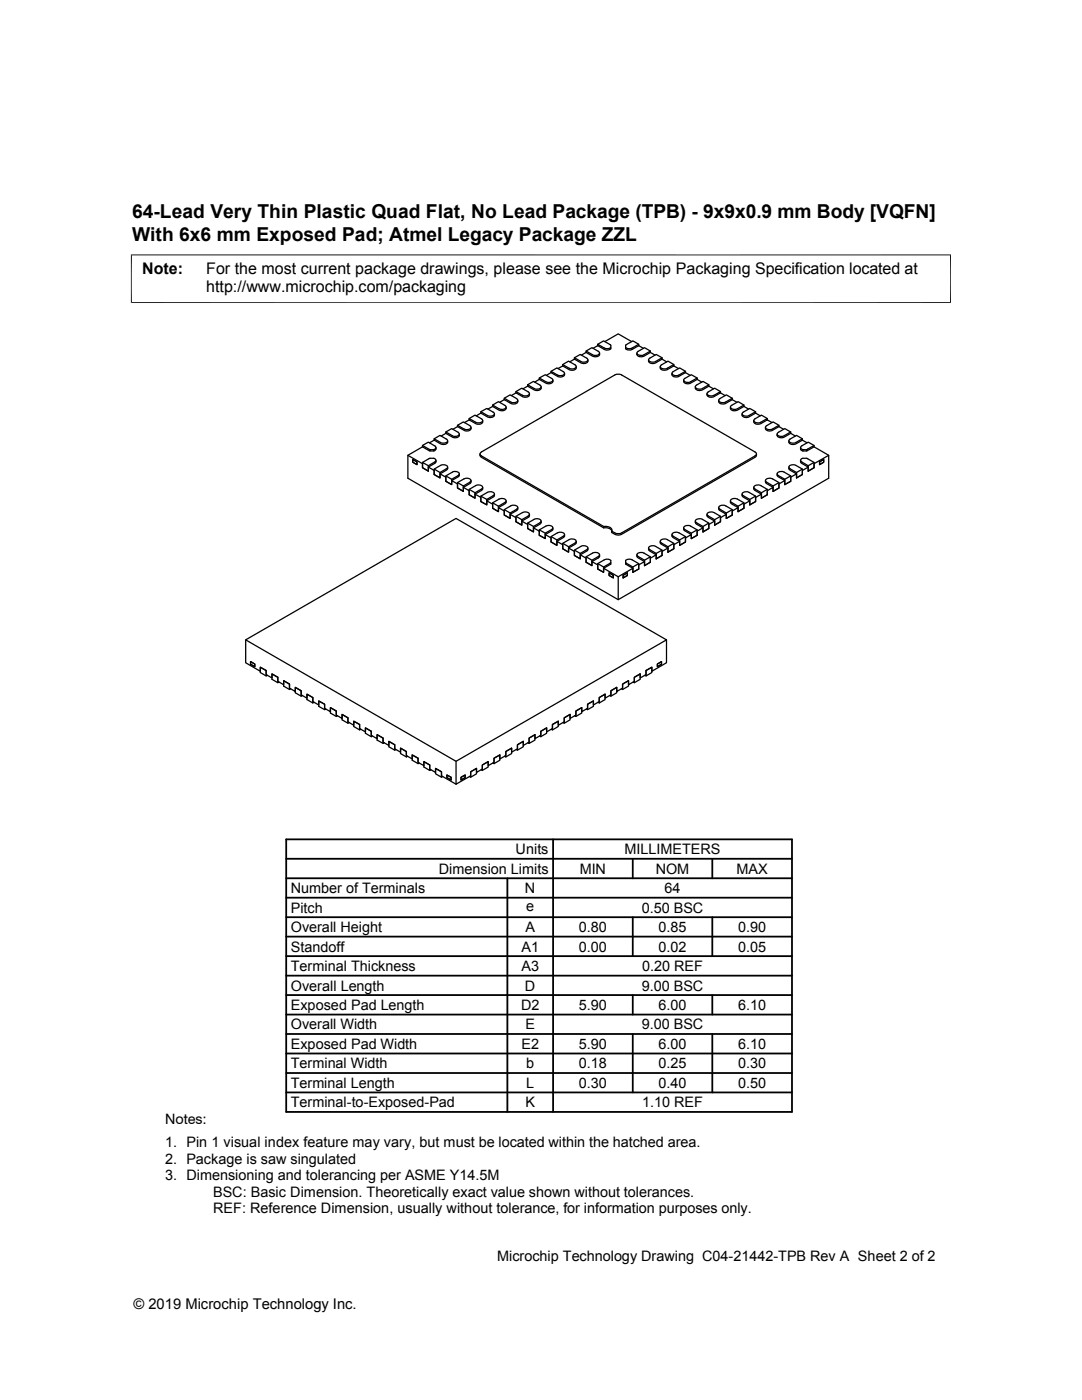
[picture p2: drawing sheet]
<svg xmlns="http://www.w3.org/2000/svg" width="216mm" height="279mm" viewBox="0 0 216 279" stroke-linecap="round" stroke-linejoin="round" font-family="sans-serif">
<g fill="none" stroke="#000" stroke-width=".25">
<path d="M100.6 79.5a2.57 2.57 0 0 0 2.2 .8l.5-.4-.1-.3-1.4-.8-1.2 .7v.3M100.6 79.8l-.9 .5M100.6 79.8l1.3 .7a.88 .88 0 0 0 1.4-.6M103 78.1l1.2 .8a.98 .98 0 0 0 1.4-.4l-.2-.3-1.3-.7-1.1 .6v.3M103 78.4l-1 .6M103 78.4l1.2 .7a.82 .82 0 0 0 .9 .2 .82 .82 0 0 0 .5-.8M105.3 76.8l1.3 .7a.96 .96 0 0 0 1.4-.3l-.2-.3-1.4-.8-1.1 .7v.3M105.3 77.1l-.9 .5M105.3 77.1l1.3 .7a.83 .83 0 0 0 .9 .2 .83 .83 0 0 0 .5-.8M107.6 75.4l1.3 .8a.81 .81 0 0 0 1.4-.5l-1.5-.9-1.2 .6v.3M107.6 75.7l-.9 .6M107.6 75.7l1.3 .8a.84 .84 0 0 0 .9 .1 .84 .84 0 0 0 .5-.8"/>
<path d="M110 74.1l1.2 .7a.84 .84 0 0 0 1.4-.4l-1.5-1-1.1 .7v.3M110 74.4l-1 .5M110 74.4l1.2 .7a.84 .84 0 0 0 .9 .2 .84 .84 0 0 0 .5-.8M112.3 72.7l1.4 .9a.91 .91 0 0 0 1.3-.5l-.3-.3-1.2-.7-1.2 .6v.3M112.3 73l-.9 .6M112.3 73l1.3 .8a.88 .88 0 0 0 1.4-.6M114.6 71.4a2.6 2.6 0 0 0 2.2 .8l.5-.4-.1-.3-1.4-.8-1.2 .7v.3M114.6 71.7l-.9 .5M114.6 71.7l1.3 .7a.82 .82 0 0 0 .9 .2 .82 .82 0 0 0 .5-.8M116.9 70.1l1.3 .7a.97 .97 0 0 0 1.4-.4l-.2-.3-1.3-.7-1.2 .7v.2M116.9 70.3l-.9 .6M116.9 70.3l1.3 .8a.83 .83 0 0 0 .9 .1 .83 .83 0 0 0 .5-.7"/>
<path d="M119.3 68.7l1.1-.7 1.5 .9v.7l-.3 .2-.6 .1-1.7-.9M119.3 69v-.3l1.7 .9 .5-.1 .4-.2M119.3 69l-1 .5M120.7 68.2l2.7-1.6 2.6 1.6M127.4 69v-.3l-1.6 .9-.6-.1-.4-.2M127.4 68.7l-1.1-.7-1.5 .9v.7l.7 .3 .5-.1 1.4-.8M127.4 69l1 .5M129.8 70.3l-1.3 .8a.84 .84 0 0 1-.9 .1 .84 .84 0 0 1-.5-.7M129.8 70.1l-1.2-.7-1.4 .8-.1 .3a1.1 1.1 0 0 0 1.4 .3l1.3-.7v.2M129.8 70.3l.9 .6M132.1 71.4l-1.2-.7-1.3 .8-.2 .4a1.03 1.03 0 0 0 1.4 .2l1.3-.7v.3M132.1 71.7l-1.3 .7a.87 .87 0 0 1-1.4-.6"/>
<path d="M132.1 71.7l.9 .5M134.5 73l-1.3 .8a.83 .83 0 0 1-1 .1 .83 .83 0 0 1-.5-.7M134.5 72.7l-1.2-.6-1.4 .8-.1 .3a1.05 1.05 0 0 0 1.4 .3l1.3-.8v.3M134.5 73l.9 .6M136.8 74.1l-1.2-.7-1.4 .9a.74 .74 0 0 0 .4 .7 .74 .74 0 0 0 .8-.1l1.4-.8v.3M136.8 74.4l-1.3 .7a.82 .82 0 0 1-.9 .2 .82 .82 0 0 1-.5-.8M136.8 74.4l.9 .5M139.1 75.7l-1.3 .8a.86 .86 0 0 1-1.4-.7M139.1 75.4l-1.2-.6-1.2 .7-.3 .4a1 1 0 0 0 1.4 .3l1.3-.8v.3M139.1 75.7l.9 .6M141.4 76.8l-1.1-.7-1.4 .8a.56 .56 0 0 0 .1 .7 .56 .56 0 0 0 .6 .1l.4-.1 1.4-.8v.3M141.4 77.1l-1.2 .7a.84 .84 0 0 1-.9 .2 .84 .84 0 0 1-.6-.8"/>
<path d="M141.4 77.1l1 .5M143.8 78.4l-1.3 .7a.87 .87 0 0 1-1.4-.6M143.8 78.1l-1.2-.6-1.3 .7a.42 .42 0 0 0-.2 .5 .42 .42 0 0 0 .5 .3l.9-.1 1.3-.8v.3M143.8 78.4l.9 .6M146.1 79.5l-1.2-.7-1.2 .7-.3 .4a1.02 1.02 0 0 0 1.4 .3l1.3-.7v.3M146.1 79.8l-1.3 .7a.84 .84 0 0 1-.9 .2 .84 .84 0 0 1-.5-.8M146.1 79.8l.9 .5M81.4 90.9l2.9 1.6v.8l1.2 .7v-.8l1.1 .7v.8l1.2 .7v-.8l1.2 .6v.9l1.1 .6v-.8l1.2 .7v.8l1.2 .7v-.8l1.1 .6v.8l1.2 .7v-.8l1.1 .7v.8l1.2 .7v-.9l1.2 .7v.8l1.2 .7v-.8l1.1 .7v.8l1.2 .7v-.9l1.2 .7v.8l1.1 .7v-.8l1.2 .7v.8l1.1 .7v-.9l1.2 .7v.8l1.2 .7v-.8l1.2 .7v.8l1.1 .6v-.8l1.2 .7v.8l1.2 .7v-.8l1.1 .6v.8l1.2 .7v-.8l1.1 .7v.8l1.2 .7v-.8l1.2 .6v.9l1.1 .6v-.8l3 1.7v4.6M82.4 91.7l.8 .5v.5l-.8-.5zM84.3 88.9l1.5 .8M84.3 89.2v-.3l1.2-.7 1.3 .8 .2 .3-.1 .2-.3 .2M84.3 92.3l1.4-.8h.9l.3 .2 .1 .2-.2 .2-1.3 .8v1.1l-1.2-.7v-1l1.2 .6"/>
<path d="M84.3 89.2l-2.9 1.7v4.5l42 24.3 42-24.3v-4.5l-3-1.7M84.3 89.2l1.5 .8h.9l.3-.3v-.4M85.8 90v-.3h.8v.3M86.6 87.6l1.3 .7a1.12 1.12 0 0 0 1.4-.3l-.1-.3-1.4-.8-1.2 .7v.2M86.6 93.6l1.2 .7M86.6 93.6l1.3-.7a1.12 1.12 0 0 1 1.4 .3l-.1 .3-1.4 .8v1.1l-1.2-.7zM86.6 87.8l-.9 .6M86.6 87.8l1.3 .8a.84 .84 0 0 0 .9 .1 .84 .84 0 0 0 .5-.7M87 91.9l-.2 .5-1.3 .8M89 86.2a2.57 2.57 0 0 0 2.2 .9l.5-.4-.2-.3-1.4-.9-1.1 .7v.3M89 95l1.1 .7M89 95a2.57 2.57 0 0 1 2.2-.9l.5 .4-.3 .4-1.3 .8v1l-1.1-.6z"/>
<path d="M89 86.5l-1 .5M89 86.5l1.3 .7a.86 .86 0 0 0 1.4-.6M89.3 93.2l-.1 .5-1.4 .9M91.3 84.9l1.3 .7a.98 .98 0 0 0 1.4-.4l-.3-.3-1.2-.7-1.2 .7v.2M91.3 96.3l1.3-.7a1.04 1.04 0 0 1 1.4 .3l-.3 .3-1.2 .8v1.1l-1.2-.7zM91.3 96.3l1.2 .7M91.3 85.1l-.9 .6M91.3 85.1l1.3 .8a.82 .82 0 0 0 .9 .1 .82 .82 0 0 0 .5-.7M91.7 94.6l-.2 .5-1.4 .8M93.6 83.5l1.3 .8a.96 .96 0 0 0 1.4-.4l-.1-.2-1.4-.9-1.2 .7v.3M93.6 97.7l1.3-.8a1.03 1.03 0 0 1 1.4 .4l-.1 .2-1.4 .8v1.1l-1.2-.7zM93.6 97.7l1.2 .6"/>
<path d="M93.6 83.8l-.9 .5M93.6 83.8l1.3 .7a.87 .87 0 0 0 1.4-.6M94 95.9l-.1 .6-1.4 .8M95.8 90.6v.4l.3 .3 24.4 14a1.43 1.43 0 0 1 1.6 .6M95.9 82.2l1.3 .7a.82 .82 0 0 0 1.4-.4l-1.5-1-1.2 .7v.2M95.9 99l1.3-.7a.87 .87 0 0 1 1.4 .4l-1.5 1v1.1l-1.2-.7zM95.9 99l1.2 .7M95.9 82.4l-.9 .6M95.9 82.4l1.3 .8a.84 .84 0 0 0 .9 .2 .84 .84 0 0 0 .6-.8M96.3 97.3l-.1 .5-1.4 .8M98.3 80.8l1.3 .8a.84 .84 0 0 0 1.4-.5l-1.5-.9-1.2 .6v.3M98.3 81.1l-.9 .5"/>
<path d="M98.3 81.1l1.3 .8a.85 .85 0 0 0 .9 .1 .85 .85 0 0 0 .5-.8M98.7 98.6l-.2 .5-1.4 .8M101 99.9l-.2 .6-1.3 .8M145.8 99.9l.1 .6 1.4 .8M145.9 99.7a1.2 1.2 0 0 1 1.3-.1l1.2 .8v1l-1.1 .7v-1.1l-1.4-.8-.1-.2zM148.1 98.9l.2 .3 1.3 .7M148.1 98.6v.3M148.1 82.6v.2M148.2 98.3a1.17 1.17 0 0 1 1.3 0l1.3 .7v1.1l-1.2 .7v-1.1l-1.4-.8-.1-.3zM148.4 81.1l-1.2 .8a.83 .83 0 0 1-1 .1 .83 .83 0 0 1-.4-.8M148.4 80.8l-1.1-.6-1.3 .7a.47 .47 0 0 0-.2 .6 .47 .47 0 0 0 .7 .2l.7-.1 1.2-.8v.3M148.4 81.1l1 .5"/>
<path d="M150.4 97.3l.2 .5 1.3 .8M150.5 97l.5-.2h.6l1.5 .9v1l-1.2 .7v-1.1l-1.3-.8-.2-.2zM150.8 82.2l-1.2-.7-1.3 .8-.2 .3a1 1 0 0 0 1.4 .3l1.3-.7v.2M150.8 82.4l-1.3 .8a.95 .95 0 0 1-1.4-.4M150.8 99l-1.2 .7M150.8 82.4l.9 .6M150.9 90.6v.5l-.3 .2-26.5 15.3-1 .2-1-.5v-.3l.9 .5 1.1-.2 26.5-15.3a.42 .42 0 0 0 .3-.4 .42 .42 0 0 0-.3-.4l-26.7-15.4-.5-.1-.7 .1-26.6 15.4-.3 .3 .3 .5 24.4 14.1v.2M151.9 99.4v-.8l-1.1 .7v.8l-1.2 .7M152.7 95.9l.1 .5 1.5 .9M152.8 95.7l.5-.2h.6l1.5 .8v1.1l-1.1 .7v-1.1l-1.4-.8-.2-.3zM153.1 83.8l-1.3 .7a.84 .84 0 0 1-.9 .2 .84 .84 0 0 1-.5-.8M153.1 97.7l-1.2 .6"/>
<path d="M153.1 83.5l-1.2-.7-1.3 .9a.56 .56 0 0 0 .1 .6 .56 .56 0 0 0 .6 .1l.4-.1 1.4-.8v.3M153.1 83.8l.9 .5M154.3 98.1v-.8l-1.2 .6v.8l-1.2 .7M155.1 94.6l.1 .5 1.4 .8M155.2 94.3a1.21 1.21 0 0 1 1.3-.1l1.3 .8v1.1l-1.2 .6v-1l-1.4-.9-.1-.3zM155.4 84.9l-1.1-.7-1.3 .7a.42 .42 0 0 0-.2 .6 .42 .42 0 0 0 .5 .2l.9-.1 1.2-.7v.2M155.4 85.1l-1.2 .8a.84 .84 0 0 1-.9 .1 .84 .84 0 0 1-.6-.7M155.4 96.3l-1.1 .7M155.4 85.1l1 .6M156.6 96.7v-.8l-1.2 .7v.8l-1.1 .7M157.4 93.2l.2 .6 1.3 .8M157.6 92.9a1.25 1.25 0 0 1 1.2 0l1.3 .7v1.1l-1.2 .7v-1.1l-1.4-.8-.1-.4z"/>
<path d="M157.8 86.5l-1.3 .7a.88 .88 0 0 1-1.4-.6M157.8 95l-1.2 .7M157.8 86.2l-1.2-.7-1.3 .8-.2 .4a1.01 1.01 0 0 0 1.4 .3l1.3-.8v.3M157.8 86.5l.9 .5M158.9 95.4v-.8l-1.1 .6v.9l-1.2 .6M159.7 91.9l.2 .5 1.4 .8M159.9 91.6l.3-.1h.9l1.3 .8v1l-1.1 .7v-1.1l-1.4-.8-.1-.1zM160.1 87.6l-1.2-.7-1.3 .7a.45 .45 0 0 0-.1 .6 .45 .45 0 0 0 .6 .2h.6l1.4-.8v.2M160.1 87.8l-1.3 .8a.83 .83 0 0 1-.9 .1 .83 .83 0 0 1-.5-.7M160.1 93.6l-1.2 .7M160.1 87.8l.9 .6M160.2 90v-.3h.8v.3"/>
<path d="M161.3 94v-.8l-1.2 .7v.8l-1.2 .7M162.4 88.9l-1.4 .8M162.4 89.2a2.65 2.65 0 0 1-2.2 .8l-.4-.3-.1-.4M162.4 92.3l-1.1 .6M162.4 89.2v-.3l-1.1-.7-1.5 1 .1 .4 .3 .1M163.5 92.2l.9-.5v.5l-.9 .5zM165.4 90.9l-3 1.6v.8l-1.1 .7M98.3 100.4l1.3-.8a.84 .84 0 0 1 1.4 .5l-1.5 .9v1.1l-1.2-.7zM98.3 100.4l1.2 .6M100.6 101.7a2.57 2.57 0 0 1 2.2-.8l.5 .4-.2 .3-1.3 .8v1.1l-1.2-.7zM100.6 101.7l1.2 .7M103 103l1.2-.7a1.03 1.03 0 0 1 1.4 .3l-.2 .4-1.3 .7v1.1l-1.1-.7z"/>
<path d="M103 103l1.1 .7M103.3 101.3l-.1 .5-1.4 .8M105.3 104.4l1.3-.7a1.03 1.03 0 0 1 1.4 .3l-.2 .3-1.4 .8v1.1l-1.1-.7zM105.3 104.4l1.1 .7M105.6 102.6l-.1 .6-1.4 .8M107.6 105.7l1.3-.7a.99 .99 0 0 1 1.4 .3l-.2 .4-1.3 .7v1.1l-1.2-.7zM107.6 105.7l1.2 .7M108 104l-.2 .5-1.4 .8M110 107.1l1.2-.8a.84 .84 0 0 1 1.4 .5l-1.5 1v1l-1.1-.6zM110 107.1l1.1 .7M110.3 105.3l-.1 .6-1.4 .8M112.3 108.4l1.3-.7a1.07 1.07 0 0 1 1.4 .3l-.3 .4-1.2 .7v1.1l-1.2-.7z"/>
<path d="M112.3 108.4l1.2 .7M112.6 106.7v.4l-1.5 .9M114.6 109.8a2.58 2.58 0 0 1 2.2-.9l.5 .4-.2 .4-1.3 .7v1.1l-1.2-.7zM114.6 109.8l1.2 .6M115 108l-.2 .6-1.3 .8M116.9 111.1l1.3-.7a1.03 1.03 0 0 1 1.4 .3l-.2 .4-1.3 .7v1.1l-1.2-.7zM116.9 111.1l1.2 .7M117.3 109.4l-.1 .5-1.4 .8M119.3 112.5l1.1 .7M119.6 110.7l-.1 .6-1.4 .8M120.5 105.1h.2a1.02 1.02 0 0 1 1.4 .9M121.5 114.3l.9 .5v.5l-.9-.4z"/>
<path d="M121.9 112.3l-1.5 .9v1l-1.1-.6v-1.1l1.4-.8 .6-.1 .5 .2 .1 .8M121.9 112.6l-1.5 .8M124.3 114.8l.9-.5v.6l-.9 .4zM124.8 112.3l1.5 .9M126.3 113.4l-1.5-.8v-.8l.7-.2 .5 .1 1.4 .8v1.1M127.1 110.7l.1 .5 1.4 .9M127.3 110.4a1.27 1.27 0 0 1 1.2 0l1.3 .7v1.1l-1.2 .7v-1.1l-1.4-.8-.1-.3zM127.4 112.5l-1.1 .7v1l1.1-.6M127.4 113.6l-1.1 .6v-.8l-2.9 1.7M128.6 112.9v-.8l-1.2 .6v.9M129.4 109.4l.2 .5 1.3 .8M129.6 109.1a1.22 1.22 0 0 1 1.2 0l1.3 .7v1l-1.2 .7v-1.1l-1.3-.8-.2-.3z"/>
<path d="M129.8 111.1l-1.2 .7M130.9 111.5v-.8l-1.1 .7v.8l-1.2 .7M131.7 108l.2 .6 1.4 .8M131.9 107.7a1.26 1.26 0 0 1 1.3 0l1.3 .7v1.1l-1.2 .7v-1.1l-1.4-.8-.1-.3zM132.1 109.8l-1.2 .6M133.3 110.2v-.8l-1.2 .6v.8l-1.2 .7M134.1 106.7l.1 .5 1.4 .8M134.2 106.4l.5-.2 .5 .1 1.6 .8v1.1l-1.2 .6v-1l-1.4-.8-.1-.3zM134.5 108.4l-1.2 .7M135.6 108.8v-.8l-1.1 .7v.8l-1.2 .7M136.4 105.3l.2 .6 1.3 .8M136.6 105.1a1.17 1.17 0 0 1 1.2-.1l1.3 .7v1.1l-1.2 .7v-1.1l-1.2-.7-.3-.4z"/>
<path d="M136.8 107.1l-1.2 .7M137.9 107.5v-.8l-1.1 .7v.8l-1.2 .6M138.7 104l.1 .5 1.5 .8M138.9 103.7a1.27 1.27 0 0 1 1.3 0l1.2 .7v1.1l-1.1 .7v-1.1l-1.4-.8-.1-.4zM139.1 105.7l-1.2 .7M140.3 106.2v-.9l-1.2 .7v.8l-1.2 .7M141.1 102.6l.1 .6 1.4 .8M141.2 102.4l.5-.2h.5l1.6 .8v1.1l-1.2 .7v-1.1l-1.4-.8-.1-.2zM141.4 104.4l-1.1 .7M142.6 104.8v-.8l-1.2 .7v.8l-1.1 .7M143.4 101.3l.2 .6 1.3 .7M143.6 101a1.2 1.2 0 0 1 1.2 0l1.3 .7v1.1l-1.2 .7v-1.1l-1.3-.8-.2-.3z"/>
<path d="M143.8 103l-1.2 .7M144.9 103.5v-.9l-1.1 .7v.8l-1.2 .7M146.1 101.7l-1.2 .7M147.3 102.1v-.8l-1.2 .7v.8l-1.2 .7M148.4 100.4l-1.1 .6M149.6 100.8v-.9l-1.2 .7v.8l-1.1 .7M49 127.7v4.6l2.9 1.7v-.8l1.2 .6v.8l1.2 .7v-.8l1.1 .7v.8l1.2 .7v-.9l1.2 .7v.8l1.1 .7v-.8l1.2 .7v.8l1.2 .6v-.8l1.1 .7v.8l1.2 .7v-.8l1.2 .6v.9l1.1 .6v-.8l1.2 .7v.8l1.2 .7v-.8l1.1 .7v.8l1.2 .6v-.8l1.2 .7v.8l1.1 .7v-.8l1.2 .6v.8l1.1 .7v-.8l1.2 .7v.8l1.2 .7v-.8l1.2 .6v.8l1.1 .7v-.8l1.2 .7v.8l1.2 .7v-.8l1.1 .6v.8l1.2 .7v-.8l1.1 .7v.8l1.2 .7v-.8l1.2 .6v.8l2.9 1.7M50 132l.8 .5v.6l-.8-.5zM53.3 134.8l-.2 .1v-1.1l-1.2-.6v1l1.2 .7M55.7 136.1l-.3 .1v-1l-1.1-.7v1.1l1.1 .6M58 137.5l-.2 .1v-1.1l-1.2-.7v1.1l1.2 .7M60.3 138.8l-.2 .1v-1l-1.2-.7v1.1l1.2 .6"/>
<path d="M121.7 138.8l.2 .1v-1l1.2-.7v1.1l-1.2 .6M124 137.5l.2 .1v-1.1l1.2-.7v1.1l-1.2 .7M126.3 136.1l.3 .1v-1l1.1-.7v1.1l-1.1 .6M128.7 134.8l.2 .1v-1.1l1.2-.6v1l-1.2 .7M131.2 132.5l.8-.5v.6l-.8 .5zM133 127.7l-42-24.2-42 24.2 42 24.2 42-24.2v4.6l-2.9 1.7v-.8l-1.2 .6v.8l-1.2 .7v-.8l-1.1 .7v.8l-1.2 .7v-.9l-1.2 .7v.8l-1.1 .7v-.8l-1.2 .7v.8l-1.2 .6v-.8l-1.1 .7v.8l-1.2 .7v-.8l-1.2 .6v.9l-1.1 .6v-.8l-1.2 .7v.8l-1.2 .7v-.8l-1.1 .7v.8l-1.2 .6v-.8l-1.2 .7v.8l-1.1 .7v-.8l-1.2 .6v.8l-1.2 .7v-.8l-1.1 .7v.8l-1.2 .7v-.8l-1.1 .6v.8l-1.2 .7v-.8l-1.2 .7v.8l-1.2 .7v-.8l-1.1 .6v.8l-1.2 .7v-.8l-1.2 .7v.8l-1.1 .7v-.8l-1.2 .6v.8l-2.9 1.7v-4.6M62.7 140.1l-.3 .2v-1.1l-1.1-.7v1.1l1.1 .7M65 141.5l-.2 .1v-1.1l-1.2-.6v1.1l1.2 .6M67.3 142.9l-.2 .1v-1.1l-1.2-.7v1.1l1.2 .7M69.7 144.2l-.3 .1v-1l-1.1-.7v1.1l1.1 .6M72 145.5l-.2 .2v-1.1l-1.2-.7v1.1l1.2 .7M74.3 146.9l-.2 .1v-1.1l-1.2-.6v1l1.2 .7"/>
<path d="M76.7 148.2l-.3 .2v-1.1l-1.2-.7v1.1l1.2 .7M79 149.6l-.2 .1v-1.1l-1.2-.6v1l1.2 .7M81.3 150.9l-.2 .2v-1.1l-1.2-.7v1.1l1.2 .7M83.7 152.3l-.3 .1v-1.1l-1.1-.6v1l1.1 .7M86 153.6l-.3 .2v-1.1l-1.1-.7v1.1l1.1 .7M86.9 153.4l1.2 .6v1.1l-1.2-.7zM88.3 155l-.2 .1M89.2 154.7l.8 .4v.6l-.8-.5zM92 155.1l.8-.4v.5l-.8 .5zM93.7 155l.2 .1v-1.1l1.2-.6v1l-1.2 .7M96 153.6l.2 .2v-1.1l1.2-.7v1.1l-1.2 .7M98.3 152.3l.3 .1v-1.1l1.1-.6v1l-1.1 .7"/>
<path d="M100.7 150.9l.2 .2v-1.1l1.2-.7v1.1l-1.2 .7M103 149.6l.3 .1v-1.1l1.1-.6v1l-1.1 .7M105.3 148.2l.3 .2v-1.1l1.1-.7v1.1l-1.1 .7M107.7 146.9l.2 .1v-1.1l1.2-.6v1l-1.2 .7M110 145.5l.2 .2v-1.1l1.2-.7v1.1l-1.2 .7M112.3 144.2l.3 .1v-1l1.1-.7v1.1l-1.1 .6M114.7 142.9l.2 .1v-1.1l1.2-.7v1.1l-1.2 .7M117 141.5l.2 .1v-1.1l1.2-.6v1.1l-1.2 .6M119.3 140.1l.3 .2v-1.1l1.1-.7v1.1l-1.1 .7"/>
</g>
<path d="M26.1 50.9h163.7M26.2 50.8v9.7M189.7 50.8v9.7M26.1 60.4h163.7" fill="none" stroke="#000" stroke-width=".2"/>
<g fill="none" stroke="#000" stroke-width=".36">
<path d="M57.1 179.2h100.9M57.1 175.3h100.9M57.1 171.4h100.9M57.1 167.5h100.9v54.4h-100.9zM101.2 175.3v46.6M110.4 167.5v54.4M126.3 171.4v3.9M142.1 171.4v3.9M57.1 186.9h100.9M57.1 183h100.9M57.1 198.6h100.9M57.1 194.7h100.9"/>
<path d="M57.1 190.8h100.9M126.3 183v7.8M126.3 198.6v3.9M142.1 183v7.8M142.1 198.6v3.9M57.1 214.1h100.9M57.1 206.4h100.9M57.1 202.5h100.9M57.1 210.2h100.9M57.1 218h100.9M126.3 206.4v11.6M142.1 206.4v11.6"/>
</g>
<g font-size="3.8">
<text x="26.4" y="43.5">64-Lead Very Thin Plastic Quad Flat, No Lead Package (TPB) - 9x9x0.9 mm Body [VQFN]</text>
<text x="26.4" y="48">With 6x6 mm Exposed Pad; Atmel Legacy Package ZZL</text>
</g>
<g font-size="3.2">
<text x="28.4" y="54.6">Note:</text>
<text x="41.1" y="58.3">http://www.microchip.com/packaging</text>
<text x="41.1" y="54.6">For the most current package drawings, please see the Microchip Packaging Specification located at</text>
</g>
<g font-size="2.9">
<text x="102.9" y="170.5">Units</text>
<text x="124.6" y="170.5">MILLIMETERS</text>
<text x="58" y="178.2">Number of Terminals</text>
<text x="87.6" y="174.4">Dimension Limits</text>
<text x="104.8" y="178.2">N</text>
<text x="115.7" y="174.4">MIN</text>
<text x="130.8" y="174.4">NOM</text>
<text x="132.6" y="178.2">64</text>
<text x="147" y="174.4">MAX</text>
<text x="58" y="182.1">Pitch</text>
<text x="105" y="181.8">e</text>
<text x="128" y="182.1">0.50 BSC</text>
<text x="58" y="186">Overall Height</text>
<text x="58" y="189.9">Standoff</text>
<text x="104.1" y="189.9">A1</text>
<text x="104.8" y="186">A</text>
<text x="115.5" y="186">0.80</text>
<text x="115.5" y="189.9">0.00</text>
<text x="131.4" y="186">0.85</text>
<text x="131.4" y="189.9">0.02</text>
<text x="147.3" y="186">0.90</text>
<text x="147.3" y="189.9">0.05</text>
<text x="58" y="193.8">Terminal Thickness</text>
<text x="58" y="197.7">Overall Length</text>
<text x="104.1" y="193.8">A3</text>
<text x="104.8" y="197.7">D</text>
<text x="128" y="197.7">9.00 BSC</text>
<text x="128.1" y="193.8">0.20 REF</text>
<text x="58" y="201.6">Exposed Pad Length</text>
<text x="104" y="201.6">D2</text>
<text x="115.5" y="201.6">5.90</text>
<text x="131.4" y="201.6">6.00</text>
<text x="147.3" y="201.6">6.10</text>
<text x="58" y="205.4">Overall Width</text>
<text x="58" y="209.3">Exposed Pad Width</text>
<text x="104" y="209.3">E2</text>
<text x="104.8" y="205.4">E</text>
<text x="115.5" y="209.3">5.90</text>
<text x="128" y="205.4">9.00 BSC</text>
<text x="131.4" y="209.3">6.00</text>
<text x="147.3" y="209.3">6.10</text>
<text x="58" y="213.2">Terminal Width</text>
<text x="105" y="213.2">b</text>
<text x="115.5" y="213.2">0.18</text>
<text x="131.4" y="213.2">0.25</text>
<text x="147.3" y="213.2">0.30</text>
<text x="58" y="217.1">Terminal Length</text>
<text x="58" y="221">Terminal-to-Exposed-Pad</text>
<text x="104.8" y="221">K</text>
<text x="105" y="217.1">L</text>
<text x="115.5" y="217.1">0.30</text>
<text x="128.1" y="221">1.10 REF</text>
<text x="131.4" y="217.1">0.40</text>
<text x="147.3" y="217.1">0.50</text>
<text x="32.9" y="224.3">Notes:</text>
<text x="32.9" y="228.9">1. Pin 1 visual index feature may vary, but must be located within the hatched area.</text>
<text x="32.9" y="232.2">2. Package is saw singulated</text>
<text x="32.9" y="235.5">3. Dimensioning and tolerancing per ASME Y14.5M</text>
<text x="42.5" y="238.8">BSC: Basic Dimension. Theoretically exact value shown without tolerances.</text>
<text x="42.5" y="242.2">REF: Reference Dimension, usually without tolerance, for information purposes only.</text>
<text x="99.2" y="251.7">Microchip Technology Drawing C04-21442-TPB Rev A Sheet 2 of 2</text>
<text x="26.6" y="261.3">© 2019 Microchip Technology Inc.</text>
</g>
</svg>
